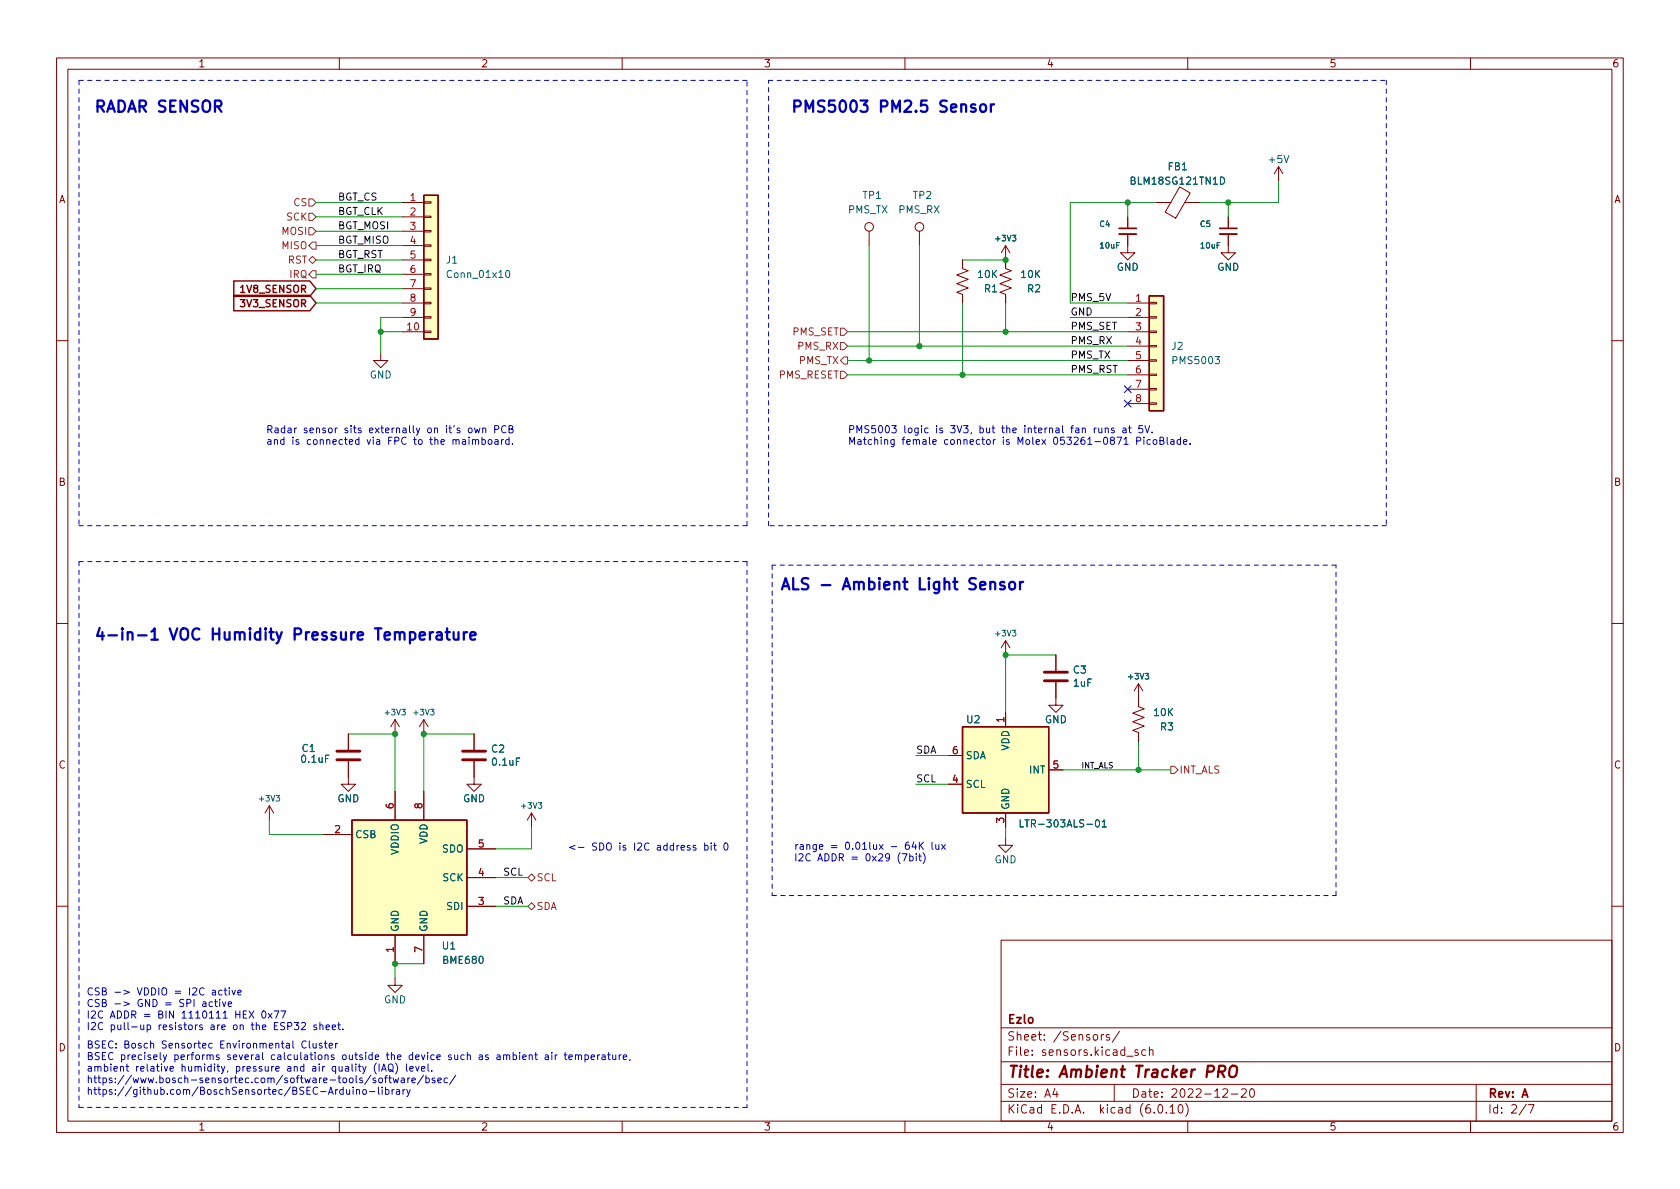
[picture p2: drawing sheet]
<svg xmlns="http://www.w3.org/2000/svg" width="297mm" height="210mm" viewBox="0 0 297 210" stroke-linecap="round" stroke-linejoin="round" font-family="sans-serif">
<g fill="none" stroke="#840000" stroke-width=".18">
<path d="M10 10.2h277v190.1h-277zM12 12.2h273v186.1h-273zM60 10.2v2M110 10.2v2M160 10.2v2M210 10.2v2M260 10.2v2M71.1 35.8h3.8M71.1 38.3h3.8M74.9 38.2h1.3v.3h-1.3zM74.9 35.7h1.3v.2h-1.3zM199.4 38.3v2.1"/>
<path d="M204.5 35.8h2.5M208.6 33l1.8 1.1-2.5 4.5-1.9-1.1zM209.5 35.8h2.6M217.2 38.3v2.1M226.1 29.5l-.8 1.2M226.1 29.5v2.5M226.1 29.5l.7 1.2M71.1 58.7h3.8M71.1 40.9h3.8M71.1 43.4h3.8M71.1 46h3.8M71.1 48.5h3.8"/>
<path d="M71.1 51h3.8M71.1 53.6h3.8M71.1 56.1h3.8M74.9 58.5h1.3v.3h-1.3zM74.9 56h1.3v.3h-1.3zM74.9 53.5h1.3v.2h-1.3zM74.9 50.9h1.3v.3h-1.3zM74.9 48.4h1.3v.2h-1.3zM74.9 45.8h1.3v.3h-1.3zM74.9 43.3h1.3v.3h-1.3zM74.9 40.8h1.3v.2h-1.3zM153.7 40.9v2.5"/>
<path d="M162.6 40.9v2.5M170.2 46v1.5l1 .4-2 .7 2 .8-2 .8 2 .7-2 .8 1 .4v1.5M177.8 43.4v4.1l1 .4-2 .7 2 .8-2 .8 2 .7-2 .8 1 .4v1.5M177.8 43.4l-.8 1.3M177.8 43.4l.8 1.3M199.4 41.4v3.3h1.3l-1.3 1.3-1.3-1.3h1.3M199.4 58.7h3.8M199.4 53.6h3.8M199.4 56.1h3.8M203.2 58.5h1.3v.3h-1.3zM203.2 56h1.3v.3h-1.3zM203.2 53.5h1.3v.2h-1.3z"/>
<path d="M217.2 41.4v3.3h1.2l-1.2 1.3-1.3-1.3h1.3M10 60.2h2M67.3 62.5v1.2h1.3l-1.3 1.3-1.3-1.3h1.3M199.4 61.2h3.8M199.4 63.7h3.8M199.4 66.3h3.8M199.4 68.8h3.8M199.4 71.4h3.8M203.2 71.2h1.3v.3h-1.3zM203.2 68.7h1.3v.3h-1.3zM203.2 66.2h1.3v.2h-1.3zM203.2 63.6h1.3v.3h-1.3z"/>
<path d="M203.2 61.1h1.3v.2h-1.3zM285 60.2h2M10 110.2h2M177.8 113.3l-.8 1.2M177.8 113.3v2.5M177.8 113.3l.8 1.2M186.7 115.8v2.8M285 110.2h2M61.6 134.6v4.1h1.3l-1.3 1.2-1.3-1.2h1.3M61.6 129.8v2.8M69.8 127.2l-.7 1.3M69.8 127.2v2.6"/>
<path d="M69.8 139.9v5.1M69.8 127.2l.8 1.3M74.9 127.2l-.7 1.3M74.9 127.2v2.6M74.9 139.9v5.1M74.9 127.2l.8 1.3M83.8 134.6v4.1h1.3l-1.3 1.2-1.3-1.2h1.3M83.8 129.8v2.8M167.6 138.7h2.6M167.6 133.6h2.6M177.8 126v2.5M185.4 136.1h2.6"/>
<path d="M186.7 120.6v4.1h1.3l-1.3 1.3-1.3-1.3h1.3M201.3 120.9v4.1l1 .3-2 .8 2 .8-2 .7 2 .8-2 .8 1 .3v1.6M201.3 120.9l-.8 1.3M201.3 120.9l.8 1.3M47.6 142.5l-.7 1.3M47.6 142.5v2.5M47.6 142.5l.8 1.3M57.1 147.6h5.1M82.5 155.2h5.1M82.5 150.1h5.1M94 143.8l-.8 1.2M94 143.8v2.5"/>
<path d="M94 143.8l.7 1.2M177.8 148.2v1.3h1.3l-1.3 1.2-1.3-1.2h1.3M177.8 143.8v2.5M10 160.2h2M69.8 173v1.2h1.3l-1.3 1.3-1.2-1.3h1.2M69.8 165.3v5.1M74.9 165.3v5.1M82.5 160.3h5.1M177 166.3h108v32h-108zM285 160.2h2M60 198.3v2M110 198.3v2"/>
<path d="M160 198.3v2M177 194.8h108M177 191.8h108M177 187.8h108M177 181.8h108M186.5 192.5l-.4 1h1M186.9 193v1M194.7 182.9v1M195.1 182.9l-.2 .1-.2 .2M196.1 183l-.3-.1-.2 .2v.3l.5 .1v.4h-.5M197 191.8v3M197.9 182.4l-1.3 1.9"/>
<path d="M199.2 186.8h1.2M201.2 185.7l-.3-.1-.3 .2 .1 .3 .5 .1v.4h-.6M202.6 185.7l-.5-.1-.2 .3v.4l.1 .3h.6M203.2 185.8l.2-.2 .4 .1 .1 .9M203.2 185.1v1.5M204.9 195.4l.2-.1a.81 .81 0 0 1 .6 .7 .81 .81 0 0 1-.3 .8h-.2a.81 .81 0 0 1-.6-.6 .81 .81 0 0 1 .3-.8zM206.2 196.7v.1M206.9 195.8l.4-.5v1.5M206.9 196.8h.8M208.5 195.4l.1-.1a.81 .81 0 0 1 .6 .7 .81 .81 0 0 1-.3 .8h-.1a.81 .81 0 0 1-.6-.6 .81 .81 0 0 1 .3-.8zM209.6 195.1a1.72 1.72 0 0 1 0 2.3M210 198.3v2"/>
<path d="M216.2 192.7l.6-.2 .2 .2 .1 .3-1 1h1M217.7 193.5h1.2M219.5 192.7l.6-.2 .2 .2 .1 .3-1 1h1M221.1 192.7l.2-.2a.81 .81 0 0 1 .6 .7 .81 .81 0 0 1-.3 .8h-.2a.81 .81 0 0 1-.3-1.3zM260 198.3v2M261 191.8v6.5M269.9 195.3l-1.3 1.9M270.2 195.3h1l-.6 1.5"/>
<circle cx="153.7" cy="40.1" r=".76"/>
<circle cx="162.6" cy="40.1" r=".76"/>
</g>
<path d="M215.4 189.5h.8a.55 .55 0 0 0 .5-.5 .55 .55 0 0 0-.4-.5h-.7l-.3 2M215.9 189.5l.6 1M217.5 188.7a.69 .69 0 0 1 1.2 0 1.47 1.47 0 0 1-.6 1.8l-.6-.1a1.5 1.5 0 0 1 0-1.7z" fill="none" stroke="#840000" stroke-width=".4"/>
<g fill="#ffffc2" stroke="#ffffc2" stroke-width=".18">
<path d="M74.9 34.5h2.6v25.4h-2.6z"/>
<path d="M203.2 52.3h2.5v20.3h-2.5z"/>
<path d="M62.2 145h20.3v20.3h-20.3z"/>
<path d="M170.2 128.5h15.2v15.3h-15.2z"/>
</g>
<path d="M74.9 34.5h2.6v25.4h-2.6zM41.3 52.2h13.5l1.1 1.4-1.1 1.4h-13.5zM41.3 49.7h13.5l1.1 1.3-1.1 1.4h-13.5zM203.2 52.3h2.5v20.3h-2.5zM170.2 128.5h15.2v15.3h-15.2zM62.2 145h20.3v20.3h-20.3z" fill="none" stroke="#840000" stroke-width=".25"/>
<path d="M89.6 47.9l.1-.1a.68 .68 0 0 1 .4 .6 .68 .68 0 0 1-.4 .7 .84 .84 0 0 1-.1-1.2zM180.4 145v1.2h.6M194.9 145.3l.3-.3v1.2M194.9 146.2h.7" fill="none" stroke="#006464" stroke-width=".18"/>
<path d="M184.7 118.9h4M59.6 132.8h4M59.6 134.4h4M81.8 132.8h4.1M81.8 134.4h4.1M184.7 120.4h4" fill="none" stroke="#840000" stroke-width=".51"/>
<path d="M197.9 41.4h3M215.6 41.4h3.1" fill="none" stroke="#840000" stroke-width=".33"/>
<path d="M197.9 40.4h3M215.6 40.4h3.1" fill="none" stroke="#840000" stroke-width=".3"/>
<g fill="none" stroke="#725600" stroke-width=".18">
<path d="M54.6 35.2h.6l.7 .6-.7 .6h-.6zM54.6 37.7h.6l.7 .6-.7 .7h-.6zM54.6 40.3h.6l.7 .6-.7 .6h-.6zM54.6 46l.6-.7 .7 .7-.7 .6zM55.2 47.9h.7v1.2h-.7l-.6-.6zM55.2 42.8h.7v1.3h-.7l-.6-.7zM148.6 58h.6l.7 .7-.7 .6h-.6zM148.6 65.7h.6l.7 .6-.7 .6h-.6zM148.6 60.6h.6l.7 .6-.7 .6h-.6zM149.2 63.1h.7v1.3h-.7l-.6-.7zM207 135.5h.6l.7 .6-.7 .7h-.6zM93.3 155.2l.7-.6 .6 .6-.6 .6z"/>
<path d="M93.3 160.3l.7-.7 .6 .7-.6 .6z"/>
</g>
<g fill="none" stroke="#0000c2" stroke-width=".18">
<path d="M82.9 75.7h.3l.3 .2v.4l-.3 .2h-.3l-.1-.2zM82.9 77.3v.1M82.9 77.7v.9M83.5 77.9l.2-.2 .3 .1 .1 .8M83.5 77.7v.9M83.9 75.7l.2 .8 .3-.6 .2 .6 .3-.8M84.1 77.9l.2-.2 .3 .1v.8M85.2 77.8l.4-.1 .2 .3-.1 .5h-.5M85.2 77.3v1.3M85.3 75.8l.2-.1h.3l.1 .8M85.3 75.7v.8M86.4 77.8l.3-.1 .3 .3v.3l-.3 .3-.3-.1-.1-.2z"/>
<path d="M87.5 75.9h.6l.1-.2-.1-.3-.6-.1v1.2M87.5 77.8h.5l.1 .8M88.1 78l-.5 .1-.1 .2 .1 .3 .5-.1M88.7 77.7v.9M89 77.7l-.3 .3M89.5 75.4a.6 .6 0 0 0-.9 .4 .6 .6 0 0 0 .6 .7l.3-.1M90 75.9l.5-.1 .2-.2-.1-.2-.6-.1v1.2h.5l.2-.1v-.3l-.3-.2M90 77.8l-.4-.1-.2 .3 .1 .5h.5M90 77.3v1.3M90.6 78.5v.1M193.5 75.7v.8M193.8 75.7l-.3 .2"/>
<path d="M194.3 75.7v.8h.3l.2-.1M194.8 75.7v.8M195.4 75.8l.2-.1h.3l.1 .8M195.4 75.7v.8M197 75.7h-.3l-.2 .2 .1 .2 .4 .1v.3h-.5M198.6 75.7h.4l.1 .8M198.7 77.7l.4-.4v1.3M198.7 78.6h.8M199.1 76l-.4 .1-.2 .1 .2 .3h.4M199.5 75.7h.5M199.7 75.3v1.1l.3 .1M201 78l.6-.1 .1-.2-.1-.3-.6-.1v1.3"/>
<path d="M202 75.3h-.6l-.1 .6 .2-.2 .4 .1 .2 .2-.1 .4-.2 .1-.5-.1M202.2 77.3v.1M202.2 77.7v.9M202.4 75.3l.5 1.2 .4-1.2M203.4 77.8l-.4-.1-.2 .3 .1 .5h.5M203.7 76.4v.1M204 77.8l.3-.1 .2 .3v.3l-.2 .3-.3-.1-.1-.2zM205.1 77.9h.5l.2-.2-.1-.3-.6-.1v1.3h.5l.2-.1v-.3l-.3-.3M206.4 77.3v1.1l.1 .2M207 77.8h.5l.1 .8M207.6 78l-.5 .1-.1 .2 .1 .3 .5-.1M208.7 77.8l-.3-.1-.3 .3 .1 .5h.5"/>
<path d="M208.7 77.3v1.3M209.3 78.2l.6-.2-.1-.2-.4-.1-.1 .2v.6h.5M210.4 78.5v.1M123 149.5h-.3l-.2 .2 .1 .1 .4 .2v.3h-.5M124.6 149.5h.4l.2 .2-.1 .6h-.5M124.6 149.1v1.2M125.7 149.1v.1M125.7 149.5v.8M126.2 149.5h.5M126.4 149.1v1.1l.3 .1M128.1 149.2l.2-.1a.68 .68 0 0 1 .4 .6 .68 .68 0 0 1-.4 .6l-.2-.1-.1-.4zM159.5 151h.9l-.6 1.2"/>
<path d="M160.7 148.9l-.4 .1a.86 .86 0 0 0 0 1.2l.4-.1 .1-.5-.3-.2h-.2l-.2 .2M160.9 151.5l.3-.1 .3 .2-.2 .6h-.4M160.9 151v1.2M161.6 148.9l-.3 .9h.8M161.9 149.3v.9M162 151v.1M162 151.4v.8M162.4 151.4h.5M162.5 148.9v1.3M162.6 151v1.1l.3 .1M162.7 149.5l.6 .7M163.2 150.8a1.46 1.46 0 0 1 0 1.9"/>
<path d="M163.3 148.9l-.8 .7M164.8 148.9v1.1l.2 .2M165.4 149.3l.1 .8 .3 .1 .2-.1M166 149.3v.9M166.5 149.3l.6 .9M167.1 149.3l-.6 .9M35.9 177.2h.5v.8M36.4 177.4l-.4 .1-.2 .2 .2 .3 .4-.1M37.6 175.2h.5v.7M37.6 177.2l-.4-.1-.2 .3 .1 .5h.5M37.9 177.1h.5M38.1 175.4l-.4 .1-.2 .1 .2 .3h.4"/>
<path d="M38.1 176.7v1.1l.3 .2M38.8 176.7v.1M38.8 177.1v.9M39.3 175.2l-.4-.1-.2 .2 .1 .6h.5M39.3 177.1l.3 .9 .3-.9M39.6 175.1h.5M39.8 174.7v1.1l.3 .1M40.4 177.6l.6-.2-.1-.2-.4-.1-.1 .2v.6h.5M40.5 174.7v.1M40.5 175.1v.8M41 175.1l.3 .8 .3-.8M42 175.5l.7-.1-.1-.2-.4-.1-.2 .2 .1 .6h.5"/>
<path d="M44 178.8l.9 1.2M44.9 178.8l-.9 1.2M46.4 178.9l.2-.1a.68 .68 0 0 1 .4 .6 .68 .68 0 0 1-.4 .6l-.2-.1-.1-.3zM47.4 179.2l.7 .8M48.1 179.2l-.7 .8M48.5 178.8h.8l-.5 1.2M49.7 178.8h.8l-.5 1.2M50.9 181.5l.6-.1 .1-.2-.1-.3-.6-.1v1.3M52 180.8h.8l-.4 .5 .4 .1v.6l-.2 .1-.6-.1M53.3 180.9l.5-.1 .2 .4-.8 .9h.8M54.1 184.2a.6 .6 0 0 0-.8 .4 .6 .6 0 0 0 .6 .7l.2-.1M54.7 184.1v1.1l.2 .1"/>
<path d="M55.4 184.5v.8h.3l.2-.1M55.9 184.5v.8M56 181.3l-.3-.1-.2 .2v.2l.5 .1v.3h-.5M56.6 181.4l.1-.2 .3 .1 .1 .8M56.6 180.8v1.3M56.9 184.5h-.3l-.2 .2 .1 .2 .4 .1v.3h-.5M57.3 184.5h.5M57.5 184.1v1.1l.3 .1M57.6 181.7l.7-.2-.1-.2-.4-.1-.2 .2 .1 .6h.5M58.2 184.9l.6-.1-.1-.3h-.3l-.2 .2 .1 .6h.4M58.7 181.7l.6-.2v-.2l-.4-.1-.2 .2 .1 .6h.5M59.3 184.5v.8"/>
<path d="M59.7 184.5l-.4 .2M59.7 181.2h.5M59.9 180.8v1.1l.3 .2M60.6 182v.1M60.7 192.7h-.4l-.2 .2 .1 .6h.5M60.7 192.2v1.3M61.3 192.7v.8h.3l.2-.1M61.8 192.7v.8M62.4 192.7v.8M63 192.8l.2-.1h.3l.1 .8M63 192.7v.8M64.1 188.6l.3 .8"/>
<path d="M64.2 192.7h.3l.3 .2v.4l-.3 .2h-.3l-.1-.2zM64.7 188.6l-.4 1.1-.2 .1M65.3 193h1M66.4 190.7l-.3-.1-.2 .2 .1 .2 .4 .1v.3h-.5M66.5 188a1.46 1.46 0 0 0 0 1.9M66.9 192.2v1.1l.2 .2M67 188.2v1.2M67.1 190.7l.3-.1 .2 .3v.3l-.2 .3-.3-.1-.1-.2zM67.4 189.4l.5-1.2 .4 1.2M67.6 192.2v.2M67.6 189.1h.6M67.6 192.7v.8"/>
<path d="M68 190.6h.5M68.2 192.7h.3l.3 .2-.1 .6h-.5M68.2 192.2v1.3M68.5 190.2l-.3 .2v1.1M68.7 188.3l.3-.1a.43 .43 0 0 1 .5 .4v.4a.42 .42 0 0 1-.4 .4 .42 .42 0 0 1-.4-.4zM68.7 190.6h.5M68.9 189.1l.7 .4M68.9 190.2v1.1l.3 .2M69.3 192.7v.8M69.5 190.6l.2 .9 .3-.6 .2 .6 .3-.9M69.7 192.7l-.4 .2M69.9 188a1.46 1.46 0 0 1 0 1.9"/>
<path d="M70.1 192.7h.5l.1 .8M70.7 193h-.5l-.2 .2 .2 .3h.5M71 190.7h.4l.1 .8M71.3 192.7v.8M71.5 190.9l-.4 .1-.2 .2 .2 .3 .4-.1M71.6 192.7l-.3 .2M71.9 188.2v1l.1 .2M71.9 192.7l.3 .8M72.1 190.6v.9M72.5 189l.6-.1-.1-.3h-.4l-.1 .2v.6h.5M72.5 190.6l-.4 .3M72.5 192.7l-.4 1.1-.2 .1"/>
<path d="M72.8 191l.6-.1v-.2l-.4-.1-.2 .2 .1 .6h.5M73.5 188.6l.3 .8 .3-.8M74.5 189l.6-.1v-.3h-.4l-.2 .2 .1 .6h.5M74.9 190.1l-1.1 1.7M75.3 190.7l.4-.1 .2 .3-.1 .5h-.5M75.3 190.2v1.3M75.7 188.2v1l.2 .2M76.3 189.3v.1M76.9 190.7l-.3-.1-.2 .2 .1 .2 .4 .1v.3h-.5M77.4 191l.6-.1v-.2l-.4-.1-.2 .2 .1 .6h.5M79.1 190.7l-.3-.1-.3 .3 .1 .5h.5M80.6 190.1l-1.1 1.7"/>
<path d="M92.4 187l.6-.2v-.2l-.4-.1-.2 .2 .1 .6h.5M93.6 186.7l.2-.2 .3 .1v.8M93.6 186.5v.9M94.5 186.5h.5M94.7 186.1v1.1l.3 .2M96.4 186.6h.5l.1 .8M97 186.8l-.5 .1-.1 .2 .1 .3 .5-.1M97.6 186.1v.1M97.6 186.5v.9M98.2 186.5v.9M98.5 186.5l-.3 .3M99.7 186.5h.5"/>
<path d="M99.9 186.1v1.1l.3 .2M100.6 187l.6-.2-.1-.2-.3-.1-.2 .2v.6h.5M101.7 186.7l.2-.2 .3 .1 .1 .8M101.7 186.5v.9M102.3 186.7l.2-.2 .3 .1v.8M103.4 186.6l.4-.1 .2 .3-.1 .5h-.5M103.4 186.5v1.3M104.5 187l.6-.2v-.2l-.4-.1-.2 .2 .1 .6h.5M105.7 186.5v.9M106 186.5l-.3 .3M106.5 186.6h.4l.1 .8M107 186.8l-.4 .1-.2 .2 .2 .3 .4-.1"/>
<path d="M107.4 186.5h.5M107.6 186.1v1.1l.3 .2M108.3 186.5l.1 .8 .3 .1 .2-.1M108.9 186.5v.9M109.5 186.5v.9M109.8 186.5l-.3 .3M110.2 187l.6-.2-.1-.2-.3-.1-.2 .2 .1 .6h.4M111.4 187.3l-.1 .3"/>
</g>
<g fill="none" stroke="#0000c2" stroke-width=".4">
<path d="M172.4 18.5l-.4-.1-.3 .3 .1 .3 .6 .2 .1 .2-.1 .3-.2 .1-.5-.1M173.5 18.5a.54 .54 0 0 1 .8 .3v.6a.54 .54 0 0 1-.5 .4 .54 .54 0 0 1-.5-.4v-.6zM175.2 18.4v1.4M175.8 18.4a.51 .51 0 0 0-.6 .4M74.2 112.5l1-.2-.1-.4-.6-.1-.3 .3 .1 .9 .2 .1 .6-.1M76 111.8v1.3M76.6 111.8a.51 .51 0 0 0-.6 .4M77.2 111.9l.2-.1 .6 .1 .1 1.2M78.1 112.3l-.7 .1a.39 .39 0 0 0-.3 .3 .39 .39 0 0 0 .3 .4l.7-.1M78.8 111.8h.7M79.1 111.1v1.7l.1 .2 .3 .1M80.2 111.8l.1 1.2a.54 .54 0 0 0 .8-.1"/>
<path d="M81.1 111.8v1.3M82 111.8v1.3M82.6 111.8a.51 .51 0 0 0-.6 .4M83.2 112.5l.9-.2-.1-.4-.6-.1-.2 .3v.9l.2 .1 .6-.1M175.1 103.1a.5 .5 0 0 1 .9 .1v1M177.6 103l-.5-.1-.3 .3 .1 .3 .7 .2 .1 .1-.1 .3-.2 .1-.6-.1M178.5 103.1a.54 .54 0 0 1 .6-.2 .54 .54 0 0 1 .4 .4v.5a.54 .54 0 0 1-.5 .4 .54 .54 0 0 1-.6-.4zM180.3 102.9v1.3M180.9 102.9a.51 .51 0 0 0-.6 .4"/>
</g>
<g fill="none" stroke="#0000c2" stroke-width=".18" stroke-dasharray=".8 .8">
<path d="M14 14.2v78.8M132.1 14.2h-118.1M135.9 14.2h109.2M135.9 19.3v-5.1M245.1 14.2v78.8M14 99.3h118.1M14 99.3v96.5M14 93h118.1M132.1 99.3v96.5M132.1 93v-78.8M135.9 93v-73.7M136.5 99.9v58.5"/>
<path d="M236.2 99.9h-99.7M245.1 93h-109.2M136.5 158.4h99.7M236.2 158.4v-58.5M132.1 195.8h-118.1"/>
</g>
<g fill="none" stroke="#009600" stroke-width=".18">
<path d="M55.9 35.8h15.2M55.9 38.3h15.2M199.4 35.8v2.5M204.5 35.8h-15.3v17.8h10.2M217.2 35.8v2.5M226.1 32v3.8h-14M55.9 48.5h15.2M55.9 51h15.2M55.9 53.6h15.2M55.9 46h15.2M55.9 40.9h15.2M55.9 43.4h15.2"/>
<path d="M67.3 58.7h3.8M71.1 56.1h-3.8v6.4M149.9 58.7h49.5M153.7 43.4v20.3M162.6 43.4v17.8M170.2 53.6v12.7M170.2 46h7.6M177.8 53.6v5.1M189.2 56.1h10.2M149.9 63.7h49.5M149.9 66.3h49.5M149.9 61.2h49.5"/>
<path d="M186.7 115.8h-8.9v10.2M61.6 129.8h8.2v10.1M83.8 129.8h-8.9v10.1M161.9 138.7h5.7M161.9 133.6h5.7M188 136.1h19M201.3 131.1v5M47.6 145v2.6h9.5M87.6 155.2h5.7M94 146.3v3.8h-6.4M177.8 146.3v1.9M74.9 170.4h-5.1v2.6"/>
<path d="M87.6 160.3h5.7"/>
</g>
<path d="M198.8 70.8l1.2 1.2M198.8 68.2l1.2 1.2M200 70.8l-1.2 1.2M200 68.2l-1.2 1.2" fill="none" stroke="#000084" stroke-width=".18"/>
<g fill="#009600" stroke="#009600" stroke-width=".18">
<circle cx="217.2" cy="35.8" r=".46"/>
<circle cx="177.8" cy="46" r=".46"/>
<circle cx="177.8" cy="58.7" r=".46"/>
<circle cx="199.4" cy="35.8" r=".46"/>
<circle cx="74.9" cy="129.8" r=".46"/>
<circle cx="69.8" cy="129.8" r=".46"/>
<circle cx="177.8" cy="115.8" r=".46"/>
<circle cx="201.3" cy="136.1" r=".46"/>
<circle cx="69.8" cy="170.4" r=".46"/>
<circle cx="153.7" cy="63.7" r=".46"/>
<circle cx="170.2" cy="66.3" r=".46"/>
<circle cx="162.6" cy="61.2" r=".46"/>
<circle cx="67.3" cy="58.7" r=".46"/>
</g>
<g font-size="2.8" fill="#0000c2">
<text x="16.5" y="19.9">RADAR SENSOR</text>
<text x="139.7" y="19.9">PMS5003 PM2.5 Sensor</text>
<text x="137.8" y="104.3">ALS - Ambient Light Sensor</text>
<text x="16.5" y="113.2">4-in-1 VOC Humidity Pressure Temperature</text>
</g>
<text font-size="2.8" fill="#840000" x="178" y="190.6">Title: Ambient Tracker PRO</text>
<g font-size="2.1" fill="#840000">
<text x="178" y="184">Sheet: /Sensors/</text>
<text x="178" y="181">Ezlo</text>
<text x="178" y="186.7">File: sensors.kicad_sch</text>
<text x="178" y="196.9">KiCad E.D.A. kicad (6.0.10)</text>
<text x="178" y="194.1">Size: A4</text>
<text x="200" y="194.1">Date: 2022-12-20</text>
<text x="263" y="194.1">Rev: A</text>
<text x="263" y="196.9">Id: 2/7</text>
</g>
<g font-size="1.8" fill="#840000">
<text x="35" y="11.9">1</text>
<text x="85" y="11.9">2</text>
<text x="135" y="11.9">3</text>
<text x="185" y="11.9">4</text>
<text x="235" y="11.9">5</text>
<text x="285" y="11.9">6</text>
<text x="10.3" y="35.9">A</text>
<text x="285.3" y="35.9">A</text>
<text x="42.9" y="51.8">1V8_SENSOR</text>
<text x="42.9" y="54.3">3V3_SENSOR</text>
<text x="10.3" y="85.9">B</text>
<text x="285.3" y="85.9">B</text>
<text x="10.3" y="135.9">C</text>
<text x="285.3" y="135.9">C</text>
<text x="10.3" y="185.9">D</text>
<text x="285.3" y="185.9">D</text>
<text x="35" y="199.9">1</text>
<text x="85" y="199.9">2</text>
<text x="135" y="199.9">3</text>
<text x="185" y="199.9">4</text>
<text x="235" y="199.9">5</text>
<text x="285" y="199.9">6</text>
</g>
<g font-size="1.8" fill="#006464">
<text x="224.5" y="28.8">+5V</text>
<text x="152.6" y="35.2">TP1</text>
<text x="161.5" y="35.2">TP2</text>
<text x="200.3" y="32.6">BLM18SG121TN1D</text>
<text x="206.6" y="30.1">FB1</text>
<text x="149.9" y="37.7">PMS_TX</text>
<text x="158.9" y="37.7">PMS_RX</text>
<text x="78.9" y="46.6">J1</text>
<text x="197.4" y="47.9">GND</text>
<text x="215.2" y="47.9">GND</text>
<text x="79.4" y="49.1">Conn_01x10</text>
<text x="173" y="49.1">10K</text>
<text x="174.1" y="51.7">R1</text>
<text x="180.6" y="49.1">10K</text>
<text x="181.7" y="51.7">R2</text>
<text x="207.2" y="61.8">J2</text>
<text x="207.6" y="64.4">PMS5003</text>
<text x="65.3" y="66.9">GND</text>
<text x="189.8" y="119.1">C3</text>
<text x="189.8" y="121.4">1uF</text>
<text x="171" y="127.9">U2</text>
<text x="184.7" y="127.9">GND</text>
<text x="204.1" y="126.6">10K</text>
<text x="205.2" y="129.2">R3</text>
<text x="53.4" y="134.9">0.1uF</text>
<text x="53.4" y="133">C1</text>
<text x="86.9" y="133.1">C2</text>
<text x="87.1" y="135.4">0.1uF</text>
<text x="170.7" y="134.2">SDA</text>
<text x="178.4" y="132.8" transform="rotate(-90 178.4 132.8)">VDD</text>
<text x="182.1" y="136.8">INT</text>
<text x="59.6" y="141.9">GND</text>
<text x="81.9" y="141.9">GND</text>
<text x="170.7" y="139.3">SCL</text>
<text x="178.4" y="143.3" transform="rotate(-90 178.4 143.3)">GND</text>
<text x="62.7" y="148.2">CSB</text>
<text x="75.6" y="149.3" transform="rotate(-90 75.6 149.3)">VDD</text>
<text x="181.4" y="146.3">LTR-303ALS-01</text>
<text x="70.5" y="151.1" transform="rotate(-90 70.5 151.1)">VDDIO</text>
<text x="78.2" y="150.7">SDO</text>
<text x="78.3" y="155.8">SCK</text>
<text x="175.8" y="152.6">GND</text>
<text x="79.1" y="160.9">SDI</text>
<text x="70.5" y="164.8" transform="rotate(-90 70.5 164.8)">GND</text>
<text x="75.6" y="164.8" transform="rotate(-90 75.6 164.8)">GND</text>
<text x="78.2" y="167.9">U1</text>
<text x="78.5" y="170.4">BME680</text>
<text x="67.9" y="177.4">GND</text>
</g>
<g font-size="1.8" fill="#0f0f0f">
<text x="59.7" y="35.5">BGT_CS</text>
<text x="59.7" y="40.5">BGT_MOSI</text>
<text x="59.7" y="38">BGT_CLK</text>
<text x="59.7" y="43.1">BGT_MISO</text>
<text x="59.7" y="45.6">BGT_RST</text>
<text x="59.7" y="48.2">BGT_IRQ</text>
<text x="189.2" y="53.2">PMS_5V</text>
<text x="189.2" y="58.3">PMS_SET</text>
<text x="189.2" y="55.8">GND</text>
<text x="189.2" y="65.9">PMS_RST</text>
<text x="189.2" y="60.9">PMS_RX</text>
<text x="189.2" y="63.4">PMS_TX</text>
<text x="161.9" y="133.2">SDA</text>
<text x="161.9" y="138.3">SCL</text>
<text x="88.9" y="154.8">SCL</text>
<text x="88.9" y="159.9">SDA</text>
</g>
<g font-size="1.8" fill="#a90000">
<text x="72.5" y="35.6">1</text>
<text x="72.5" y="38.1">2</text>
<text x="72.5" y="40.6">3</text>
<text x="72.5" y="43.2">4</text>
<text x="72.5" y="45.7">5</text>
<text x="72.5" y="48.3">6</text>
<text x="72.5" y="50.8">7</text>
<text x="72.5" y="53.3">8</text>
<text x="200.8" y="53.3">1</text>
<text x="72" y="58.4">10</text>
<text x="72.5" y="55.9">9</text>
<text x="200.8" y="55.9">2</text>
<text x="200.8" y="58.4">3</text>
<text x="200.8" y="61">4</text>
<text x="200.8" y="63.5">5</text>
<text x="200.8" y="66">6</text>
<text x="200.8" y="68.6">7</text>
<text x="200.8" y="71.1">8</text>
<text x="177.5" y="127.7" transform="rotate(-90 177.5 127.7)">1</text>
<text x="168.4" y="133.3">6</text>
<text x="186.2" y="135.9">5</text>
<text x="69.6" y="143" transform="rotate(-90 69.6 143)">6</text>
<text x="74.7" y="143" transform="rotate(-90 74.7 143)">8</text>
<text x="168.4" y="138.4">4</text>
<text x="59.2" y="147.3">2</text>
<text x="84.6" y="149.9">5</text>
<text x="177.5" y="145.5" transform="rotate(-90 177.5 145.5)">3</text>
<text x="84.6" y="154.9">4</text>
<text x="84.6" y="160">3</text>
<text x="69.6" y="168.4" transform="rotate(-90 69.6 168.4)">1</text>
<text x="74.7" y="168.4" transform="rotate(-90 74.7 168.4)">7</text>
</g>
<g font-size="1.8" fill="#725600">
<text x="49.9" y="41.5">MOSI</text>
<text x="50.7" y="39">SCK</text>
<text x="52" y="36.4">CS</text>
<text x="49.9" y="44.1">MISO</text>
<text x="50.9" y="46.6">RST</text>
<text x="51.3" y="49.1">IRQ</text>
<text x="140.1" y="59.3">PMS_SET</text>
<text x="141.1" y="61.8">PMS_RX</text>
<text x="141.3" y="64.4">PMS_TX</text>
<text x="137.7" y="66.9">PMS_RESET</text>
<text x="208.5" y="136.8">INT_ALS</text>
<text x="94.8" y="155.8">SCL</text>
<text x="94.8" y="160.9">SDA</text>
</g>
<g font-size="1.8" fill="#0000c2">
<text x="47" y="76.6">Radar sensor sits externally on it's own PCB</text>
<text x="149.9" y="76.6">PMS5003 logic is 3V3, but the internal fan runs at 5V.</text>
<text x="47" y="78.6">and is connected via FPC to the maimboard.</text>
<text x="149.9" y="78.6">Matching female connector is Molex 053261-0871 PicoBlade.</text>
<text x="100.3" y="150.4">&lt;- SDO is I2C address bit 0</text>
<text x="140.3" y="150.3">range = 0.01lux - 64K lux</text>
<text x="140.3" y="152.3">I2C ADDR = 0x29 (7bit)</text>
<text x="15.2" y="176">CSB -&gt; VDDIO = I2C active</text>
<text x="15.2" y="178.1">CSB -&gt; GND = SPI active</text>
<text x="15.2" y="185.4">BSEC: Bosch Sensortec Environmental Cluster</text>
<text x="15.2" y="180.1">I2C ADDR = BIN 1110111 HEX 0x77</text>
<text x="15.2" y="182.1">I2C pull-up resistors are on the ESP32 sheet.</text>
<text x="15.2" y="187.4">BSEC precisely performs several calculations outside the device such as ambient air temperature,</text>
<text x="15.2" y="189.5">ambient relative humidity, pressure and air quality (IAQ) level.</text>
<text x="15.2" y="191.5">https://www.bosch-sensortec.com/software-tools/software/bsec/</text>
<text x="15.2" y="193.6">https://github.com/BoschSensortec/BSEC-Arduino-library</text>
</g>
<g font-size="1.4" fill="#006464">
<text x="194.5" y="40.1">C4</text>
<text x="212.2" y="40.1">C5</text>
<text x="176.2" y="42.7">+3V3</text>
<text x="194.6" y="43.9">10uF</text>
<text x="212.4" y="43.9">10uF</text>
<text x="176.2" y="112.5">+3V3</text>
<text x="199.6" y="120.1">+3V3</text>
<text x="68.2" y="126.5">+3V3</text>
<text x="73.3" y="126.5">+3V3</text>
<text x="46" y="141.7">+3V3</text>
<text x="92.3" y="143">+3V3</text>
</g>
<text font-size="1.4" fill="#0f0f0f" x="191.1" y="135.9">INT_ALS</text>
</svg>
